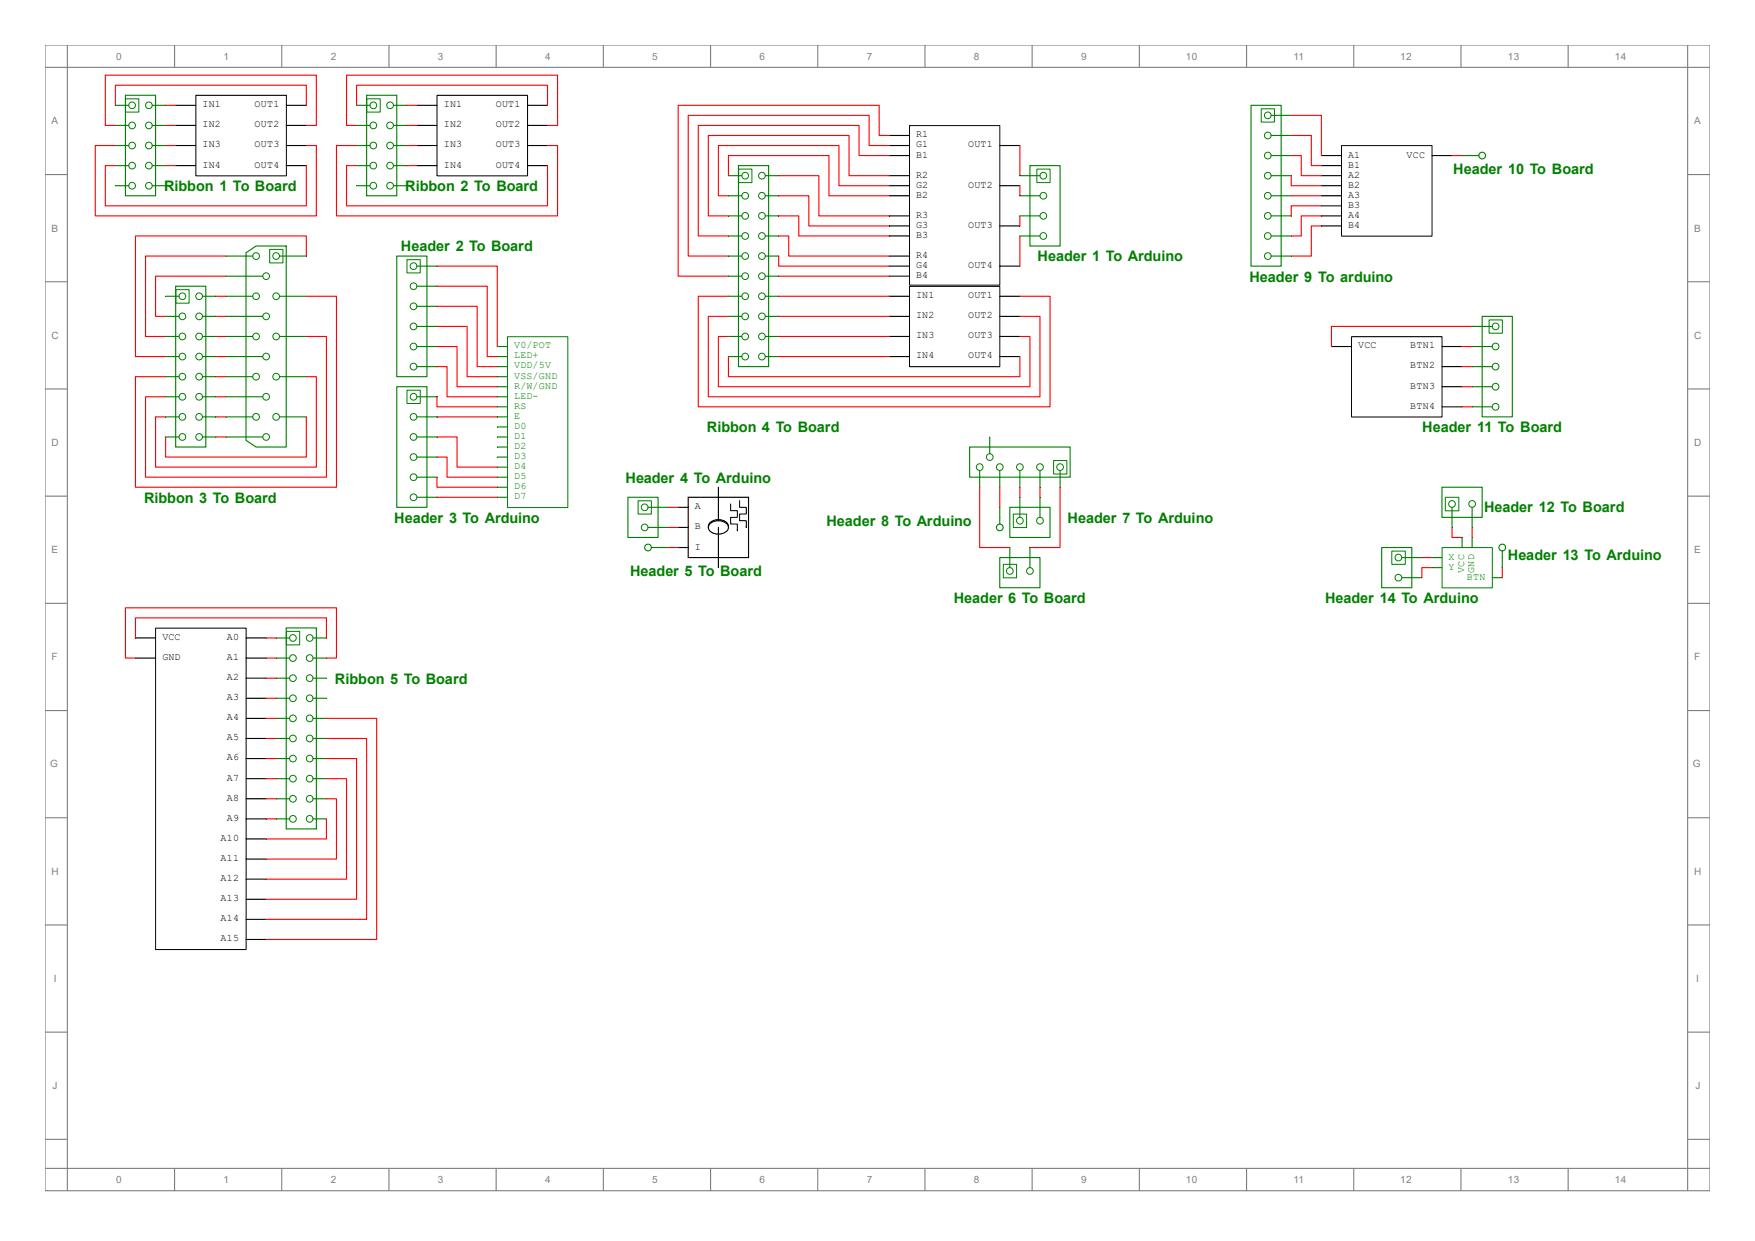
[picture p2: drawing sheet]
<svg xmlns="http://www.w3.org/2000/svg" width="297mm" height="210mm" viewBox="0 0 297 210" stroke-linecap="round" stroke-linejoin="round" font-family="sans-serif">
<g fill="none" stroke="#808080" stroke-width=".19">
<path d="M7.6 7.6h281.8v193.9h-281.8zM7.6 11.4h281.8M11.4 7.6v193.9M29.5 7.6v3.8M47.7 7.6v3.8M65.8 7.6v3.8M84 7.6v3.8M102.1 7.6v3.8M120.3 7.6v3.8M138.4 7.6v3.8M156.5 7.6v3.8M174.7 7.6v3.8"/>
<path d="M192.8 7.6v3.8M211 7.6v3.8M229.1 7.6v3.8M247.2 7.6v3.8M265.4 7.6v3.8M285.6 7.6v193.9M7.6 29.5h3.8M285.6 29.5h3.8M7.6 47.7h3.8M285.6 47.7h3.8M7.6 65.8h3.8M285.6 65.8h3.8"/>
<path d="M7.6 84h3.8M285.6 84h3.8M7.6 102.1h3.8M285.6 102.1h3.8M7.6 120.2h3.8M7.6 138.4h3.8M285.6 120.2h3.8M285.6 138.4h3.8M7.6 156.5h3.8M285.6 156.5h3.8M7.6 174.7h3.8M285.6 174.7h3.8"/>
<path d="M7.6 192.8h3.8M7.6 197.7h281.8M29.5 197.7v3.8M47.7 197.7v3.8M65.8 197.7v3.8M84 197.7v3.8M102.1 197.7v3.8M120.3 197.7v3.8M138.4 197.7v3.8M156.5 197.7v3.8M174.7 197.7v3.8M192.8 197.7v3.8"/>
<path d="M211 197.7v3.8M229.1 197.7v3.8M247.2 197.7v3.8M265.4 197.7v3.8M285.6 192.8h3.8"/>
</g>
<path d="M228.7 57h15.4v13.6h-15.4zM26.3 106.3h15.4v54.4h-15.4z" fill="none" stroke="#000" stroke-width=".17"/>
<g fill="none" stroke="#000" stroke-width=".19">
<path d="M225.3 58.6h3.4M244 58.6h3.4M244 62h3.4M244 65.4h3.4M244 68.8h3.4M22.9 108h3.4M22.9 111.4h3.4M41.6 108h3.4M41.6 111.4h3.4M41.6 114.8h3.4M41.6 118.2h3.4M41.6 135.2h3.4"/>
<path d="M41.6 138.6h3.4M41.6 121.6h3.4M41.6 125h3.4M41.6 128.4h3.4M41.6 131.8h3.4M41.6 148.8h3.4M41.6 152.2h3.4M41.6 155.6h3.4M41.6 159h3.4M41.6 142h3.4M41.6 145.4h3.4"/>
</g>
<path d="M244.1 92.7h8.5v6.8h-8.5z" fill="none" stroke="#008000" stroke-width=".17"/>
<path d="M247.4 91v1.7" fill="none" stroke="#008000" stroke-width=".19"/>
<path d="M249.1 91v1.7" fill="none" stroke="#008000" stroke-width=".19"/>
<path d="M242.3 94.4h1.7" fill="none" stroke="#008000" stroke-width=".19"/>
<path d="M242.3 96.1h1.7" fill="none" stroke="#008000" stroke-width=".19"/>
<path d="M252.5 97.8h1.7" fill="none" stroke="#008000" stroke-width=".19"/>
<g fill="none" stroke="#000" stroke-width=".19">
<path d="M29.7 17.8h3.4M48.4 17.8h3.4M70.6 17.8h3.4M89.3 17.8h3.4M29.7 21.2h3.4M29.7 24.6h3.4M29.7 28h3.4M48.4 21.2h3.4M48.4 24.6h3.4M48.4 28h3.4M70.6 21.2h3.4M70.6 24.6h3.4"/>
<path d="M70.6 28h3.4M89.3 21.2h3.4M89.3 24.6h3.4M89.3 28h3.4M150.5 24.6h3.4M150.5 22.9h3.4M150.5 29.7h3.4M150.5 36.5h3.4M150.5 31.4h3.4M150.5 38.2h3.4M150.5 26.3h3.4M150.5 33.1h3.4"/>
<path d="M150.5 39.9h3.4M169.2 24.6h3.4M169.2 31.4h3.4M169.2 38.2h3.4M150.5 50.1h3.4M150.5 53.5h3.4M150.5 56.9h3.4M150.5 43.3h3.4M150.5 45h3.4M150.5 46.7h3.4M169.2 50.1h3.4M169.2 53.5h3.4"/>
<path d="M169.2 56.9h3.4M169.2 45h3.4M150.5 60.3h3.4M169.2 60.3h3.4M114.8 85.9h1.7M114.8 89.3h1.7M114.8 92.7h1.7M116.5 84.2h10.2v10.2h-10.2zM119.9 89.1a1.71 1.71 0 0 1 2.2-1.1 1.29 1.29 0 0 1 1.2 1.1M120.2 88.6a2.15 2.15 0 0 1 3 .3 1.08 1.08 0 0 1-1.1 1.4 1.7 1.7 0 0 1-2.2-1zM121.6 82.5v5.6M121.6 89.3v6.8"/>
</g>
<path d="M33.1 16.1h15.4v13.7h-15.4zM74 16.1h15.3v13.7h-15.3zM153.9 21.3h15.3v27h-15.3zM153.9 48.5h15.3v13.6h-15.3zM123.7 85.3v1.1h1.1v1.2h-1.1v1.1h1.1v1.1v-.2M125.2 84.7v1.2h1.1v1.1h-1.1v1.1h1.1v1.2v-.2" fill="none" stroke="#000" stroke-width=".17"/>
<path d="M85.9 57h10.2v28.9h-10.2z" fill="none" stroke="#008000" stroke-width=".17"/>
<path d="M84.2 63.7h1.7" fill="none" stroke="#008000" stroke-width=".19"/>
<path d="M84.2 62h1.7" fill="none" stroke="#008000" stroke-width=".19"/>
<path d="M84.2 58.6h1.7" fill="none" stroke="#008000" stroke-width=".19"/>
<path d="M84.2 68.8h1.7" fill="none" stroke="#008000" stroke-width=".19"/>
<path d="M84.2 65.4h1.7" fill="none" stroke="#008000" stroke-width=".19"/>
<path d="M84.2 70.5h1.7" fill="none" stroke="#008000" stroke-width=".19"/>
<path d="M84.2 72.2h1.7" fill="none" stroke="#008000" stroke-width=".19"/>
<path d="M84.2 73.9h1.7" fill="none" stroke="#008000" stroke-width=".19"/>
<path d="M84.2 75.6h1.7" fill="none" stroke="#008000" stroke-width=".19"/>
<path d="M84.2 77.4h1.7" fill="none" stroke="#008000" stroke-width=".19"/>
<path d="M84.2 79.1h1.7" fill="none" stroke="#008000" stroke-width=".19"/>
<path d="M84.2 80.8h1.7" fill="none" stroke="#008000" stroke-width=".19"/>
<path d="M84.2 82.5h1.7" fill="none" stroke="#008000" stroke-width=".19"/>
<path d="M84.2 84.2h1.7" fill="none" stroke="#008000" stroke-width=".19"/>
<path d="M84.2 60.3h1.7" fill="none" stroke="#008000" stroke-width=".19"/>
<path d="M84.2 67.1h1.7M164.1 75.6h17v5.2h-17zM165.8 79.6v1.2M167.5 75.6v1.2M169.2 79.6v1.2M172.6 79.6v1.2M176 79.6v1.2M179.4 79.6v1.2" fill="none" stroke="#008000" stroke-width=".19"/>
<path d="M227 24.6h15.4v15.4h-15.4z" fill="none" stroke="#000" stroke-width=".17"/>
<path d="M223.6 26.3h3.4M223.6 28h3.4M223.6 29.7h3.4M223.6 31.4h3.4M223.6 33.1h3.4M223.6 34.8h3.4M223.6 36.5h3.4M223.6 38.2h3.4M242.3 26.3h3.4" fill="none" stroke="#000" stroke-width=".19"/>
<g fill="none" stroke="#008000" stroke-width=".17">
<path d="M178.3 77.9h2.3v2.3h-2.3z"/>
<circle cx="165.8" cy="79.1" r=".57"/>
<circle cx="167.5" cy="77.3" r=".57"/>
<circle cx="169.2" cy="79.1" r=".57"/>
<circle cx="172.6" cy="79.1" r=".57"/>
<circle cx="176" cy="79.1" r=".57"/>
<circle cx="179.4" cy="79.1" r=".57"/>
</g>
<path d="M179.4 80.8v1.7" fill="none" stroke="#008000" stroke-width=".19"/>
<path d="M176 80.8v1.7" fill="none" stroke="#008000" stroke-width=".19"/>
<path d="M172.6 80.8v1.7" fill="none" stroke="#008000" stroke-width=".19"/>
<path d="M165.8 80.8v1.7" fill="none" stroke="#008000" stroke-width=".19"/>
<path d="M169.2 80.8v1.7" fill="none" stroke="#008000" stroke-width=".19"/>
<g fill="none" stroke="#008000" stroke-width=".19">
<path d="M41.6 42.8l1.7-1.2h5.1v34h-5.1l-1.7-1.1zM41.6 43.3h1.2M41.6 46.7h2.9M41.6 50.1h1.2M41.6 53.5h2.9M41.6 56.9h1.2M47.3 43.3h1.1M47.3 50.1h1.1M47.3 56.9h1.1M41.6 60.3h2.9M41.6 63.7h1.2M41.6 67.1h2.9"/>
<path d="M41.6 70.5h1.2M41.6 73.9h2.9M47.3 63.7h1.1M47.3 70.5h1.1M167.5 73.9v1.7"/>
</g>
<g fill="none" stroke="#008000" stroke-width=".17">
<path d="M45.6 42.2h2.3v2.3h-2.3z"/>
<circle cx="43.3" cy="43.3" r=".57"/>
<circle cx="43.3" cy="50.1" r=".57"/>
<circle cx="43.3" cy="56.9" r=".57"/>
<circle cx="45" cy="46.7" r=".57"/>
<circle cx="45" cy="53.5" r=".57"/>
<circle cx="46.7" cy="43.3" r=".57"/>
<circle cx="46.7" cy="50.1" r=".57"/>
<circle cx="46.7" cy="56.9" r=".57"/>
<circle cx="43.3" cy="70.5" r=".57"/>
<circle cx="43.3" cy="63.7" r=".57"/>
<circle cx="45" cy="60.3" r=".57"/>
<circle cx="45" cy="73.9" r=".57"/>
<circle cx="45" cy="67.1" r=".57"/>
<circle cx="46.7" cy="70.5" r=".57"/>
<circle cx="46.7" cy="63.7" r=".57"/>
</g>
<path d="M48.4 56.9h3.4" fill="none" stroke="#008000" stroke-width=".19"/>
<path d="M48.4 63.7h3.4" fill="none" stroke="#008000" stroke-width=".19"/>
<path d="M48.4 70.5h3.4" fill="none" stroke="#008000" stroke-width=".19"/>
<path d="M38.2 50.1h3.4" fill="none" stroke="#008000" stroke-width=".19"/>
<path d="M38.2 56.9h3.4" fill="none" stroke="#008000" stroke-width=".19"/>
<path d="M38.2 63.7h3.4" fill="none" stroke="#008000" stroke-width=".19"/>
<path d="M38.2 70.5h3.4" fill="none" stroke="#008000" stroke-width=".19"/>
<path d="M48.4 50.1h3.4" fill="none" stroke="#008000" stroke-width=".19"/>
<path d="M48.4 43.3h3.4" fill="none" stroke="#008000" stroke-width=".19"/>
<path d="M38.2 46.7h3.4" fill="none" stroke="#008000" stroke-width=".19"/>
<path d="M38.2 53.5h3.4" fill="none" stroke="#008000" stroke-width=".19"/>
<path d="M38.2 60.3h3.4" fill="none" stroke="#008000" stroke-width=".19"/>
<path d="M38.2 43.3h3.4" fill="none" stroke="#008000" stroke-width=".19"/>
<path d="M38.2 73.9h3.4" fill="none" stroke="#008000" stroke-width=".19"/>
<g fill="none" stroke="#008000" stroke-width=".19">
<path d="M38.2 67.1h3.4M48.4 106.3h5.1v34h-5.1zM48.4 118.2h.6M48.4 114.8h.6M48.4 111.4h.6M48.4 108h.6M53 118.2h.5M53 114.8h.5M53 111.4h.5M53 108h.5M48.4 138.6h.6M48.4 135.2h.6"/>
<path d="M48.4 128.4h.6M48.4 125h.6M48.4 121.6h.6M48.4 131.8h.6M53 138.6h.5M53 135.2h.5M53 128.4h.5M53 125h.5M53 121.6h.5M53 131.8h.5"/>
</g>
<g fill="none" stroke="#008000" stroke-width=".17">
<path d="M48.5 106.8h2.2v2.3h-2.2z"/>
<circle cx="49.6" cy="118.2" r=".57"/>
<circle cx="49.6" cy="111.4" r=".57"/>
<circle cx="49.6" cy="108" r=".57"/>
<circle cx="49.6" cy="114.8" r=".57"/>
<circle cx="52.4" cy="108" r=".57"/>
<circle cx="52.4" cy="111.4" r=".57"/>
<circle cx="52.4" cy="114.8" r=".57"/>
<circle cx="52.4" cy="118.2" r=".57"/>
<circle cx="49.6" cy="128.4" r=".57"/>
<circle cx="49.6" cy="121.6" r=".57"/>
<circle cx="49.6" cy="131.8" r=".57"/>
<circle cx="49.6" cy="138.6" r=".57"/>
<circle cx="49.6" cy="135.2" r=".57"/>
<circle cx="49.6" cy="125" r=".57"/>
<circle cx="52.4" cy="125" r=".57"/>
<circle cx="52.4" cy="128.4" r=".57"/>
<circle cx="52.4" cy="131.8" r=".57"/>
<circle cx="52.4" cy="135.2" r=".57"/>
<circle cx="52.4" cy="121.6" r=".57"/>
<circle cx="52.4" cy="138.6" r=".57"/>
</g>
<path d="M46.7 111.4h1.7" fill="none" stroke="#008000" stroke-width=".19"/>
<path d="M53.5 111.4h1.7" fill="none" stroke="#008000" stroke-width=".19"/>
<path d="M46.7 114.8h1.7" fill="none" stroke="#008000" stroke-width=".19"/>
<path d="M53.5 121.6h1.7" fill="none" stroke="#008000" stroke-width=".19"/>
<path d="M46.7 118.2h1.7" fill="none" stroke="#008000" stroke-width=".19"/>
<path d="M53.5 118.2h1.7" fill="none" stroke="#008000" stroke-width=".19"/>
<path d="M46.7 121.6h1.7" fill="none" stroke="#008000" stroke-width=".19"/>
<path d="M53.5 108h1.7" fill="none" stroke="#008000" stroke-width=".19"/>
<path d="M46.7 108h1.7" fill="none" stroke="#008000" stroke-width=".19"/>
<path d="M53.5 114.8h1.7" fill="none" stroke="#008000" stroke-width=".19"/>
<path d="M46.7 128.4h1.7" fill="none" stroke="#008000" stroke-width=".19"/>
<path d="M53.5 128.4h1.7" fill="none" stroke="#008000" stroke-width=".19"/>
<path d="M46.7 131.8h1.7" fill="none" stroke="#008000" stroke-width=".19"/>
<path d="M53.5 138.6h1.7" fill="none" stroke="#008000" stroke-width=".19"/>
<path d="M46.7 135.2h1.7" fill="none" stroke="#008000" stroke-width=".19"/>
<path d="M53.5 135.2h1.7" fill="none" stroke="#008000" stroke-width=".19"/>
<path d="M46.7 138.6h1.7" fill="none" stroke="#008000" stroke-width=".19"/>
<path d="M53.5 125h1.7" fill="none" stroke="#008000" stroke-width=".19"/>
<path d="M46.7 125h1.7" fill="none" stroke="#008000" stroke-width=".19"/>
<path d="M233.8 92.7h5.1v6.8h-5.1zM237.2 94.4h1.7M237.2 97.8h1.7M53.5 131.8h1.7" fill="none" stroke="#008000" stroke-width=".19"/>
<g fill="none" stroke="#f00" stroke-width=".19">
<path d="M22.9 108v-3.4h32.3v3.4M22.9 111.4h-1.7v-8.5h35.7v8.5h-1.7M45 108h1.7M45 111.4h1.7M45 114.8h1.7M45 118.2h1.7M45 121.6h1.7M45 125h1.7M45 128.4h1.7M45 131.8h1.7M45 135.2h1.7M45 138.6h1.7"/>
<path d="M55.2 138.6v3.4h-10.2M55.2 135.2h1.7v10.2h-11.9M55.2 131.8h3.4v17h-13.6M55.2 128.4h5.1v23.8h-15.3M55.2 125h6.8v30.6h-17M55.2 121.6h8.5v37.4h-18.7"/>
</g>
<g fill="none" stroke="#008000" stroke-width=".17">
<path d="M235.5 93.3h2.3v2.2h-2.3z"/>
<circle cx="236.7" cy="97.8" r=".57"/>
<circle cx="236.7" cy="94.4" r=".57"/>
</g>
<path d="M238.9 94.4h1.7" fill="none" stroke="#008000" stroke-width=".19"/>
<path d="M238.9 97.8h1.7M244 82.5h6.8v5.1h-6.8zM245.7 85.9v1.7M249.1 85.9v1.7" fill="none" stroke="#008000" stroke-width=".19"/>
<g fill="none" stroke="#008000" stroke-width=".17">
<path d="M244.6 84.2h2.3v2.2h-2.3z"/>
<circle cx="245.7" cy="85.3" r=".57"/>
<circle cx="249.1" cy="85.3" r=".57"/>
</g>
<path d="M245.7 87.6v1.7" fill="none" stroke="#008000" stroke-width=".19"/>
<g fill="none" stroke="#008000" stroke-width=".19">
<path d="M249.1 87.6v1.7M254.2 93.2v1.2"/>
<circle cx="254.2" cy="92.7" r=".57"/>
</g>
<path d="M169.2 94.4h6.8v5.1h-6.8zM170.9 94.4v1.7M174.3 94.4v1.7M254.2 94.4v1.7" fill="none" stroke="#008000" stroke-width=".19"/>
<path d="M240.6 94.4h1.7M242.3 96.1h-1.7v1.7M254.2 96.1v1.7" fill="none" stroke="#f00" stroke-width=".19"/>
<g fill="none" stroke="#008000" stroke-width=".17">
<path d="M169.8 95.5h2.2v2.3h-2.2z"/>
<circle cx="170.9" cy="96.6" r=".57"/>
<circle cx="174.3" cy="96.6" r=".57"/>
</g>
<path d="M170.9 92.7v1.7" fill="none" stroke="#008000" stroke-width=".19"/>
<g fill="none" stroke="#008000" stroke-width=".19">
<path d="M29.7 48.4h5.1v27.2h-5.1zM29.7 56.9h.6M29.7 53.5h.6M29.7 50.1h.6M34.3 56.9h.5M34.3 53.5h.5M34.3 50.1h.5M29.7 70.5h.6M29.7 67.1h.6M29.7 63.7h.6M29.7 60.3h.6M29.7 73.9h.6"/>
<path d="M34.3 70.5h.5M34.3 67.1h.5M34.3 63.7h.5M34.3 60.3h.5M34.3 73.9h.5M174.3 92.7v1.7"/>
</g>
<path d="M165.8 82.5v10.2h5.1M179.4 82.5v10.2h-5.1" fill="none" stroke="#f00" stroke-width=".19"/>
<g fill="none" stroke="#008000" stroke-width=".17">
<path d="M29.8 49h2.2v2.3h-2.2z"/>
<circle cx="30.9" cy="50.1" r=".57"/>
<circle cx="30.9" cy="53.5" r=".57"/>
<circle cx="30.9" cy="56.9" r=".57"/>
<circle cx="33.7" cy="53.5" r=".57"/>
<circle cx="33.7" cy="56.9" r=".57"/>
<circle cx="33.7" cy="50.1" r=".57"/>
<circle cx="30.9" cy="70.5" r=".57"/>
<circle cx="30.9" cy="60.3" r=".57"/>
<circle cx="30.9" cy="63.7" r=".57"/>
<circle cx="30.9" cy="73.9" r=".57"/>
<circle cx="30.9" cy="67.1" r=".57"/>
<circle cx="33.7" cy="60.3" r=".57"/>
<circle cx="33.7" cy="70.5" r=".57"/>
<circle cx="33.7" cy="73.9" r=".57"/>
<circle cx="33.7" cy="63.7" r=".57"/>
<circle cx="33.7" cy="67.1" r=".57"/>
</g>
<path d="M28 53.5h1.7" fill="none" stroke="#008000" stroke-width=".19"/>
<path d="M34.8 53.5h1.7" fill="none" stroke="#008000" stroke-width=".19"/>
<path d="M28 56.9h1.7" fill="none" stroke="#008000" stroke-width=".19"/>
<path d="M34.8 63.7h1.7" fill="none" stroke="#008000" stroke-width=".19"/>
<path d="M28 60.3h1.7" fill="none" stroke="#008000" stroke-width=".19"/>
<path d="M34.8 60.3h1.7" fill="none" stroke="#008000" stroke-width=".19"/>
<path d="M28 63.7h1.7" fill="none" stroke="#008000" stroke-width=".19"/>
<path d="M34.8 50.1h1.7" fill="none" stroke="#008000" stroke-width=".19"/>
<path d="M28 50.1h1.7" fill="none" stroke="#008000" stroke-width=".19"/>
<path d="M34.8 56.9h1.7" fill="none" stroke="#008000" stroke-width=".19"/>
<path d="M28 70.5h1.7" fill="none" stroke="#008000" stroke-width=".19"/>
<path d="M34.8 70.5h1.7" fill="none" stroke="#008000" stroke-width=".19"/>
<path d="M28 73.9h1.7" fill="none" stroke="#008000" stroke-width=".19"/>
<path d="M34.8 67.1h1.7" fill="none" stroke="#008000" stroke-width=".19"/>
<path d="M28 67.1h1.7" fill="none" stroke="#008000" stroke-width=".19"/>
<path d="M34.8 73.9h1.7M106.3 84.2h5.1v6.8h-5.1zM109.7 85.9h1.7M109.7 89.3h1.7" fill="none" stroke="#008000" stroke-width=".19"/>
<g fill="none" stroke="#f00" stroke-width=".19">
<path d="M36.5 56.9h1.7M36.5 53.5h1.7M36.5 50.1h1.7M38.2 46.7h-11.9v6.8h1.7M38.2 43.3h-13.6v13.6h3.4M51.8 56.9h3.4v23.9h-30.6v-13.7h3.4M51.8 43.3v-3.4h-28.9v20.4h5.1M51.8 50.1h5.1v32.4h-34v-18.8h5.1M36.5 73.9h1.7M36.5 70.5h1.7M36.5 67.1h1.7M36.5 63.7h1.7"/>
<path d="M36.5 60.3h1.7M51.8 70.5v6.9h-23.8v-3.5M51.8 63.7h1.7v15.4h-27.2v-8.6h1.7"/>
</g>
<g fill="none" stroke="#008000" stroke-width=".17">
<path d="M108 84.8h2.2v2.2h-2.2z"/>
<circle cx="109.1" cy="85.9" r=".57"/>
<circle cx="109.1" cy="89.3" r=".57"/>
</g>
<path d="M111.4 85.9h1.7" fill="none" stroke="#008000" stroke-width=".19"/>
<g fill="none" stroke="#008000" stroke-width=".19">
<path d="M110.2 92.7h1.2M111.4 89.3h1.7"/>
<circle cx="109.7" cy="92.7" r=".57"/>
</g>
<path d="M113.1 85.9h1.7M113.1 89.3h1.7" fill="none" stroke="#f00" stroke-width=".19"/>
<g fill="none" stroke="#008000" stroke-width=".19">
<path d="M249.1 26.3h1.2M111.4 92.7h1.7"/>
<circle cx="250.8" cy="26.3" r=".57"/>
</g>
<path d="M113.1 92.7h1.7" fill="none" stroke="#f00" stroke-width=".19"/>
<path d="M211.7 17.8h5.1v27.2h-5.1zM215.1 19.5h1.7M215.1 26.3h1.7M215.1 22.9h1.7M215.1 29.7h1.7M215.1 33.1h1.7M215.1 36.5h1.7M215.1 39.9h1.7M247.4 26.3h1.7M215.1 43.3h1.7" fill="none" stroke="#008000" stroke-width=".19"/>
<path d="M245.7 26.3h1.7" fill="none" stroke="#f00" stroke-width=".19"/>
<g fill="none" stroke="#008000" stroke-width=".17">
<path d="M213.4 18.4h2.3v2.3h-2.3z"/>
<circle cx="214.6" cy="19.5" r=".57"/>
<circle cx="214.6" cy="36.5" r=".57"/>
<circle cx="214.6" cy="26.3" r=".57"/>
<circle cx="214.6" cy="29.7" r=".57"/>
<circle cx="214.6" cy="33.1" r=".57"/>
<circle cx="214.6" cy="39.9" r=".57"/>
<circle cx="214.6" cy="22.9" r=".57"/>
<circle cx="214.6" cy="43.3" r=".57"/>
</g>
<path d="M216.8 19.5h1.7" fill="none" stroke="#008000" stroke-width=".19"/>
<path d="M216.8 22.9h1.7" fill="none" stroke="#008000" stroke-width=".19"/>
<path d="M216.8 43.3h1.7" fill="none" stroke="#008000" stroke-width=".19"/>
<path d="M216.8 26.3h1.7" fill="none" stroke="#008000" stroke-width=".19"/>
<path d="M216.8 39.9h1.7" fill="none" stroke="#008000" stroke-width=".19"/>
<path d="M216.8 29.7h1.7" fill="none" stroke="#008000" stroke-width=".19"/>
<path d="M216.8 33.1h1.7" fill="none" stroke="#008000" stroke-width=".19"/>
<path d="M216.8 36.5h1.7M67.1 65.4h5.2v20.5h-5.2zM70.6 67.1h1.7M70.6 70.5h1.7M70.6 73.9h1.7M70.6 77.4h1.7M70.6 80.8h1.7M70.6 84.2h1.7" fill="none" stroke="#008000" stroke-width=".19"/>
<path d="M218.5 19.5h5.1v6.8M218.5 29.7v1.7h5.1M218.5 26.3h1.7v3.4h3.4M218.5 22.9h3.4v5.1h1.7M218.5 33.1h5.1M223.6 38.2h-1.7v5.1h-3.4M223.6 36.5h-3.4v3.4h-1.7M223.6 34.8h-5.1v1.7" fill="none" stroke="#f00" stroke-width=".19"/>
<g fill="none" stroke="#008000" stroke-width=".17">
<path d="M68.9 66h2.2v2.3h-2.2z"/>
<circle cx="70" cy="73.9" r=".57"/>
<circle cx="70" cy="70.5" r=".57"/>
<circle cx="70" cy="67.1" r=".57"/>
<circle cx="70" cy="77.3" r=".57"/>
<circle cx="70" cy="80.8" r=".57"/>
<circle cx="70" cy="84.2" r=".57"/>
</g>
<path d="M72.3 67.1h1.7" fill="none" stroke="#008000" stroke-width=".19"/>
<path d="M72.3 70.5h1.7" fill="none" stroke="#008000" stroke-width=".19"/>
<path d="M72.3 73.9h1.7" fill="none" stroke="#008000" stroke-width=".19"/>
<path d="M72.3 77.4h1.7" fill="none" stroke="#008000" stroke-width=".19"/>
<path d="M72.3 80.8h1.7" fill="none" stroke="#008000" stroke-width=".19"/>
<path d="M67.1 43.3h5.2v20.4h-5.2zM70.6 45h1.7M70.6 48.4h1.7M70.6 51.8h1.7M70.6 55.2h1.7M70.6 58.6h1.7M70.6 62h1.7M72.3 84.2h1.7" fill="none" stroke="#008000" stroke-width=".19"/>
<path d="M74 77.4h1.7v3.4h8.5M74 73.9h3.4v5.2h6.8M74 67.1v1.7h10.2M74 70.5h10.2M74 80.8v1.7h10.2M74 84.2h10.2" fill="none" stroke="#f00" stroke-width=".19"/>
<g fill="none" stroke="#008000" stroke-width=".17">
<path d="M68.9 43.9h2.2v2.3h-2.2z"/>
<circle cx="70" cy="45" r=".57"/>
<circle cx="70" cy="48.4" r=".57"/>
<circle cx="70" cy="58.6" r=".57"/>
<circle cx="70" cy="55.2" r=".57"/>
<circle cx="70" cy="51.8" r=".57"/>
<circle cx="70" cy="62" r=".57"/>
</g>
<path d="M72.3 45h1.7" fill="none" stroke="#008000" stroke-width=".19"/>
<path d="M72.3 48.4h1.7" fill="none" stroke="#008000" stroke-width=".19"/>
<path d="M72.3 51.8h1.7" fill="none" stroke="#008000" stroke-width=".19"/>
<path d="M72.3 55.2h1.7" fill="none" stroke="#008000" stroke-width=".19"/>
<path d="M72.3 58.6h1.7" fill="none" stroke="#008000" stroke-width=".19"/>
<path d="M250.8 53.5h5.1v17h-5.1zM250.8 55.2h1.7M250.8 58.6h1.7M72.3 62h1.7M250.8 62h1.7M250.8 65.4h1.7M250.8 68.8h1.7" fill="none" stroke="#008000" stroke-width=".19"/>
<path d="M74 58.6h3.4v6.8h6.8M74 55.2h5.1v8.5h5.1M74 51.8h6.8v10.2h3.4M74 48.4h8.5v11.9h1.7M74 45h10.2v13.6M74 62h1.7v5.1h8.5" fill="none" stroke="#f00" stroke-width=".19"/>
<g fill="none" stroke="#008000" stroke-width=".17">
<path d="M252 54.1h2.3v2.3h-2.3z"/>
<circle cx="253.1" cy="55.2" r=".57"/>
<circle cx="253.1" cy="58.6" r=".57"/>
<circle cx="253.1" cy="62" r=".57"/>
<circle cx="253.1" cy="68.8" r=".57"/>
<circle cx="253.1" cy="65.4" r=".57"/>
</g>
<path d="M249.1 55.2h1.7" fill="none" stroke="#008000" stroke-width=".19"/>
<path d="M249.1 58.6h1.7" fill="none" stroke="#008000" stroke-width=".19"/>
<path d="M249.1 62h1.7" fill="none" stroke="#008000" stroke-width=".19"/>
<path d="M249.1 65.4h1.7" fill="none" stroke="#008000" stroke-width=".19"/>
<path d="M21.2 16.1h5.1v17h-5.1zM21.2 17.8h.6M25.8 17.8h.5M21.2 31.4h.6M21.2 28h.6M21.2 24.6h.6M21.2 21.2h.6M25.8 31.4h.5M25.8 28h.5M25.8 24.6h.5M25.8 21.2h.5M249.1 68.8h1.7" fill="none" stroke="#008000" stroke-width=".19"/>
<path d="M247.4 58.6h1.7M249.1 55.2h-23.8v3.4M247.4 68.8h1.7M247.4 65.4h1.7M247.4 62h1.7" fill="none" stroke="#f00" stroke-width=".19"/>
<g fill="none" stroke="#008000" stroke-width=".17">
<path d="M21.3 16.7h2.2v2.3h-2.2z"/>
<circle cx="22.4" cy="17.8" r=".57"/>
<circle cx="25.2" cy="17.8" r=".57"/>
<circle cx="22.4" cy="28" r=".57"/>
<circle cx="22.4" cy="21.2" r=".57"/>
<circle cx="22.4" cy="31.4" r=".57"/>
<circle cx="22.4" cy="24.6" r=".57"/>
<circle cx="25.2" cy="21.2" r=".57"/>
<circle cx="25.2" cy="24.6" r=".57"/>
<circle cx="25.2" cy="28" r=".57"/>
<circle cx="25.2" cy="31.4" r=".57"/>
</g>
<path d="M19.5 21.2h1.7" fill="none" stroke="#008000" stroke-width=".19"/>
<path d="M26.3 21.2h1.7" fill="none" stroke="#008000" stroke-width=".19"/>
<path d="M19.5 24.6h1.7" fill="none" stroke="#008000" stroke-width=".19"/>
<path d="M26.3 31.4h1.7" fill="none" stroke="#008000" stroke-width=".19"/>
<path d="M19.5 28h1.7" fill="none" stroke="#008000" stroke-width=".19"/>
<path d="M26.3 28h1.7" fill="none" stroke="#008000" stroke-width=".19"/>
<path d="M19.5 31.4h1.7" fill="none" stroke="#008000" stroke-width=".19"/>
<path d="M26.3 17.8h1.7" fill="none" stroke="#008000" stroke-width=".19"/>
<path d="M19.5 17.8h1.7" fill="none" stroke="#008000" stroke-width=".19"/>
<path d="M62 16.1h5.1v17h-5.1zM62 17.8h.6M66.6 17.8h.5M26.3 24.6h1.7M62 24.6h.6M62 31.4h.6M62 28h.6M62 21.2h.6M66.6 24.6h.5M66.6 31.4h.5M66.6 28h.5M66.6 21.2h.5" fill="none" stroke="#008000" stroke-width=".19"/>
<g fill="none" stroke="#008000" stroke-width=".17">
<path d="M62.1 16.7h2.2v2.3h-2.2z"/>
<circle cx="63.2" cy="17.8" r=".57"/>
<circle cx="66" cy="17.8" r=".57"/>
<circle cx="63.2" cy="21.2" r=".57"/>
<circle cx="63.2" cy="28" r=".57"/>
<circle cx="63.2" cy="31.4" r=".57"/>
<circle cx="63.2" cy="24.6" r=".57"/>
<circle cx="66" cy="31.4" r=".57"/>
<circle cx="66" cy="21.2" r=".57"/>
<circle cx="66" cy="28" r=".57"/>
<circle cx="66" cy="24.6" r=".57"/>
</g>
<path d="M60.3 21.2h1.7" fill="none" stroke="#008000" stroke-width=".19"/>
<path d="M67.1 21.2h1.7" fill="none" stroke="#008000" stroke-width=".19"/>
<path d="M60.3 24.6h1.7" fill="none" stroke="#008000" stroke-width=".19"/>
<path d="M67.1 31.4h1.7" fill="none" stroke="#008000" stroke-width=".19"/>
<path d="M60.3 28h1.7" fill="none" stroke="#008000" stroke-width=".19"/>
<path d="M67.1 28h1.7" fill="none" stroke="#008000" stroke-width=".19"/>
<path d="M60.3 31.4h1.7" fill="none" stroke="#008000" stroke-width=".19"/>
<path d="M67.1 17.8h1.7" fill="none" stroke="#008000" stroke-width=".19"/>
<path d="M60.3 17.8h1.7" fill="none" stroke="#008000" stroke-width=".19"/>
<path d="M67.1 24.6h1.7M174.3 28h5.1v13.6h-5.1zM174.3 29.7h1.7M174.3 33.1h1.7M174.3 36.5h1.7M174.3 39.9h1.7" fill="none" stroke="#008000" stroke-width=".19"/>
<g fill="none" stroke="#f00" stroke-width=".19">
<path d="M19.5 17.8v-3.4h32.3v3.4M28 17.8h1.7M60.3 17.8v-3.4h32.4v3.4M68.8 17.8h1.8M19.5 21.2h-1.7v-8.5h35.7v8.5h-1.7M19.5 28h-1.7v6.8h34v-6.8M19.5 24.6h-3.4v11.9h37.4v-11.9h-1.7M28 21.2h1.7M28 24.6h1.7M28 28h1.7M60.3 21.2h-1.7v-8.5h35.8v8.5h-1.7M60.3 28h-1.7v6.8h34.1v-6.8"/>
<path d="M60.3 24.6h-3.4v11.9h37.5v-11.9h-1.7M68.8 21.2h1.8M68.8 24.6h1.8M68.8 28h1.8"/>
</g>
<g fill="none" stroke="#008000" stroke-width=".17">
<path d="M175.5 28.6h2.2v2.3h-2.2z"/>
<circle cx="176.6" cy="36.5" r=".57"/>
<circle cx="176.6" cy="39.9" r=".57"/>
<circle cx="176.6" cy="33.1" r=".57"/>
<circle cx="176.6" cy="29.7" r=".57"/>
</g>
<path d="M172.6 29.7h1.7" fill="none" stroke="#008000" stroke-width=".19"/>
<path d="M172.6 33.1h1.7" fill="none" stroke="#008000" stroke-width=".19"/>
<path d="M172.6 36.5h1.7" fill="none" stroke="#008000" stroke-width=".19"/>
<g fill="none" stroke="#008000" stroke-width=".19">
<path d="M125 28h5.1v34h-5.1zM125 39.9h.5M125 36.5h.5M125 33.1h.5M125 29.7h.5M129.5 39.9h.6M129.5 36.5h.6M129.5 33.1h.6M129.5 29.7h.6M172.6 39.9h1.7M125 56.9h.5M125 50.1h.5"/>
<path d="M125 46.7h.5M125 43.3h.5M125 53.5h.5M129.5 56.9h.6M129.5 50.1h.6M129.5 46.7h.6M129.5 43.3h.6M129.5 53.5h.6M125 60.3h.5M129.5 60.3h.6"/>
</g>
<path d="M172.6 24.6v5.1M172.6 31.4v1.7M172.6 36.5v1.7M172.6 39.9v5.1" fill="none" stroke="#f00" stroke-width=".19"/>
<g fill="none" stroke="#008000" stroke-width=".17">
<path d="M125 28.6h2.3v2.3h-2.3z"/>
<circle cx="126.1" cy="36.5" r=".57"/>
<circle cx="126.1" cy="29.7" r=".57"/>
<circle cx="126.1" cy="33.1" r=".57"/>
<circle cx="126.1" cy="39.9" r=".57"/>
<circle cx="128.9" cy="36.5" r=".57"/>
<circle cx="128.9" cy="39.9" r=".57"/>
<circle cx="128.9" cy="33.1" r=".57"/>
<circle cx="128.9" cy="29.7" r=".57"/>
<circle cx="126.1" cy="46.7" r=".57"/>
<circle cx="126.1" cy="43.3" r=".57"/>
<circle cx="126.1" cy="53.5" r=".57"/>
<circle cx="126.1" cy="50.1" r=".57"/>
<circle cx="126.1" cy="56.9" r=".57"/>
<circle cx="128.9" cy="53.5" r=".57"/>
<circle cx="128.9" cy="43.3" r=".57"/>
<circle cx="128.9" cy="56.9" r=".57"/>
<circle cx="128.9" cy="50.1" r=".57"/>
<circle cx="128.9" cy="46.7" r=".57"/>
<circle cx="126.1" cy="60.3" r=".57"/>
<circle cx="128.9" cy="60.3" r=".57"/>
</g>
<path d="M123.3 33.1h1.7" fill="none" stroke="#008000" stroke-width=".19"/>
<path d="M130.1 33.1h1.7" fill="none" stroke="#008000" stroke-width=".19"/>
<path d="M123.3 36.5h1.7" fill="none" stroke="#008000" stroke-width=".19"/>
<path d="M130.1 43.3h1.7" fill="none" stroke="#008000" stroke-width=".19"/>
<path d="M123.3 39.9h1.7" fill="none" stroke="#008000" stroke-width=".19"/>
<path d="M130.1 39.9h1.7" fill="none" stroke="#008000" stroke-width=".19"/>
<path d="M123.3 43.3h1.7" fill="none" stroke="#008000" stroke-width=".19"/>
<path d="M130.1 29.7h1.7" fill="none" stroke="#008000" stroke-width=".19"/>
<path d="M123.3 29.7h1.7" fill="none" stroke="#008000" stroke-width=".19"/>
<path d="M130.1 36.5h1.7" fill="none" stroke="#008000" stroke-width=".19"/>
<path d="M123.3 50.1h1.7" fill="none" stroke="#008000" stroke-width=".19"/>
<path d="M130.1 50.1h1.7" fill="none" stroke="#008000" stroke-width=".19"/>
<path d="M123.3 53.5h1.7" fill="none" stroke="#008000" stroke-width=".19"/>
<path d="M130.1 60.3h1.7" fill="none" stroke="#008000" stroke-width=".19"/>
<path d="M123.3 56.9h1.7" fill="none" stroke="#008000" stroke-width=".19"/>
<path d="M130.1 56.9h1.7" fill="none" stroke="#008000" stroke-width=".19"/>
<path d="M123.3 60.3h1.7" fill="none" stroke="#008000" stroke-width=".19"/>
<path d="M130.1 46.7h1.7" fill="none" stroke="#008000" stroke-width=".19"/>
<path d="M123.3 46.7h1.7" fill="none" stroke="#008000" stroke-width=".19"/>
<path d="M130.1 53.5h1.7M170.9 85.9h6.8v5.1h-6.8zM172.6 85.9v1.7M176 85.9v1.7" fill="none" stroke="#008000" stroke-width=".19"/>
<g fill="none" stroke="#f00" stroke-width=".19">
<path d="M123.3 29.7v-3.4h17v6.8h10.2M131.8 39.9h1.7v3.4h17M131.8 36.5h3.4v3.4h15.3M131.8 33.1h5.1v5.1h13.6M131.8 29.7h6.8v6.8h11.9M150.5 31.4h-8.5v-6.8h-20.4v8.5h1.7M150.5 29.7h-6.8v-6.8h-23.8v13.6h3.4M150.5 26.3h-5.1v-5.1h-27.2v18.7h5.1M150.5 24.6h-3.4v-5.1h-30.6v23.8h6.8M150.5 22.9h-1.7v-5.1h-34v28.9h8.5M123.3 56.9h-1.7v8.5h52.7v-8.5h-1.7M123.3 53.5h-3.4v13.6h56.1v-13.6h-3.4"/>
<path d="M123.3 50.1h-5.1v18.7h59.5v-18.7h-5.1M131.8 43.3v1.7h18.7M131.8 56.9h18.7M131.8 53.5h18.7M131.8 50.1h18.7M131.8 46.7h18.7M123.3 60.3v3.4h49.3v-3.4M131.8 60.3h18.7"/>
</g>
<g fill="none" stroke="#008000" stroke-width=".17">
<path d="M171.5 87h2.2v2.3h-2.2z"/>
<circle cx="172.6" cy="88.1" r=".57"/>
<circle cx="176" cy="88.1" r=".57"/>
</g>
<path d="M172.6 84.2v1.7" fill="none" stroke="#008000" stroke-width=".19"/>
<g fill="none" stroke="#008000" stroke-width=".19">
<path d="M169.2 87.6v1.1M176 84.2v1.7"/>
<circle cx="169.2" cy="89.3" r=".57"/>
</g>
<path d="M169.2 85.9v1.7" fill="none" stroke="#008000" stroke-width=".19"/>
<path d="M169.2 82.5v3.4M172.6 82.5v1.7M176 82.5v1.7M245.7 89.3v1.7h1.7M249.1 89.3v1.7" fill="none" stroke="#f00" stroke-width=".19"/>
<g font-size="2.5" fill="#008000">
<text x="246" y="29.5">Header 10 To Board</text>
<text x="27.8" y="32.3">Ribbon 1 To Board</text>
<text x="68.6" y="32.3">Ribbon 2 To Board</text>
<text x="67.9" y="42.5">Header 2 To Board</text>
<text x="175.6" y="44.2">Header 1 To Arduino</text>
<text x="211.5" y="47.7">Header 9 To arduino</text>
<text x="119.6" y="73.2">Ribbon 4 To Board</text>
<text x="240.7" y="73.2">Header 11 To Board</text>
<text x="105.9" y="81.7">Header 4 To Arduino</text>
<text x="24.4" y="85.1">Ribbon 3 To Board</text>
<text x="66.7" y="88.5">Header 3 To Arduino</text>
<text x="139.9" y="89">Header 8 To Arduino</text>
<text x="180.7" y="88.5">Header 7 To Arduino</text>
<text x="251.2" y="86.6">Header 12 To Board</text>
<text x="255.2" y="94.7">Header 13 To Arduino</text>
<text x="106.6" y="97.5">Header 5 To Board</text>
<text x="161.4" y="102.1">Header 6 To Board</text>
<text x="224.2" y="102.1">Header 14 To Arduino</text>
<text x="56.7" y="115.7">Ribbon 5 To Board</text>
</g>
<g font-size="1.7" fill="#808080">
<text x="19.7" y="10.1">0</text>
<text x="37.8" y="10.1">1</text>
<text x="56" y="10.1">2</text>
<text x="74.1" y="10.1">3</text>
<text x="92.3" y="10.1">4</text>
<text x="110.4" y="10.1">5</text>
<text x="128.5" y="10.1">6</text>
<text x="146.7" y="10.1">7</text>
<text x="164.8" y="10.1">8</text>
<text x="183" y="10.1">9</text>
<text x="200.7" y="10.1">10</text>
<text x="218.9" y="10.1">11</text>
<text x="237" y="10.1">12</text>
<text x="255.2" y="10.1">13</text>
<text x="273.3" y="10.1">14</text>
<text x="8.7" y="21">A</text>
<text x="286.7" y="21">A</text>
<text x="8.7" y="39.2">B</text>
<text x="286.7" y="39.2">B</text>
<text x="8.7" y="57.3">C</text>
<text x="286.7" y="57.3">C</text>
<text x="8.7" y="75.5">D</text>
<text x="286.7" y="75.5">D</text>
<text x="8.7" y="93.6">E</text>
<text x="286.7" y="93.6">E</text>
<text x="8.7" y="111.8">F</text>
<text x="286.7" y="111.8">F</text>
<text x="8.5" y="129.9">G</text>
<text x="286.5" y="129.9">G</text>
<text x="8.7" y="148">H</text>
<text x="286.7" y="148">H</text>
<text x="9.1" y="166.2">I</text>
<text x="287.1" y="166.2">I</text>
<text x="8.9" y="184.3">J</text>
<text x="286.9" y="184.3">J</text>
<text x="19.7" y="200.2">0</text>
<text x="37.8" y="200.2">1</text>
<text x="56" y="200.2">2</text>
<text x="74.1" y="200.2">3</text>
<text x="92.3" y="200.2">4</text>
<text x="110.4" y="200.2">5</text>
<text x="128.5" y="200.2">6</text>
<text x="146.7" y="200.2">7</text>
<text x="164.8" y="200.2">8</text>
<text x="183" y="200.2">9</text>
<text x="200.7" y="200.2">10</text>
<text x="218.9" y="200.2">11</text>
<text x="237" y="200.2">12</text>
<text x="255.2" y="200.2">13</text>
<text x="273.3" y="200.2">14</text>
</g>
<g font-size="1.7">
<text x="34.2" y="18.2">IN1</text>
<text x="34.2" y="21.5">IN2</text>
<text x="43.1" y="18.2">OUT1</text>
<text x="43.1" y="21.5">OUT2</text>
<text x="75.1" y="18.2">IN1</text>
<text x="75.1" y="21.5">IN2</text>
<text x="83.9" y="18.2">OUT1</text>
<text x="83.9" y="21.5">OUT2</text>
<text x="155" y="23.2">R1</text>
<text x="34.2" y="24.9">IN3</text>
<text x="34.2" y="28.4">IN4</text>
<text x="43.1" y="24.9">OUT3</text>
<text x="43.1" y="28.4">OUT4</text>
<text x="75.1" y="24.9">IN3</text>
<text x="75.1" y="28.4">IN4</text>
<text x="83.9" y="24.9">OUT3</text>
<text x="83.9" y="28.4">OUT4</text>
<text x="155" y="24.9">G1</text>
<text x="155" y="26.7">B1</text>
<text x="163.9" y="24.9">OUT1</text>
<text x="228.2" y="26.7">A1</text>
<text x="228.2" y="28.4">B1</text>
<text x="238" y="26.7">VCC</text>
<text x="155" y="30.1">R2</text>
<text x="155" y="31.8">G2</text>
<text x="155" y="33.4">B2</text>
<text x="163.9" y="31.8">OUT2</text>
<text x="228.2" y="30.1">A2</text>
<text x="228.2" y="31.8">B2</text>
<text x="228.2" y="33.4">A3</text>
<text x="228.2" y="35.2">B3</text>
<text x="155" y="36.9">R3</text>
<text x="155" y="38.6">G3</text>
<text x="155" y="40.3">B3</text>
<text x="163.9" y="38.6">OUT3</text>
<text x="228.2" y="36.9">A4</text>
<text x="228.2" y="38.6">B4</text>
<text x="155" y="43.6">R4</text>
<text x="155" y="45.4">G4</text>
<text x="155" y="47.1">B4</text>
<text x="163.9" y="45.4">OUT4</text>
<text x="155" y="50.5">IN1</text>
<text x="155" y="53.8">IN2</text>
<text x="163.9" y="50.5">OUT1</text>
<text x="163.9" y="53.8">OUT2</text>
<text x="155" y="57.3">IN3</text>
<text x="163.9" y="57.3">OUT3</text>
<text x="229.9" y="59">VCC</text>
<text x="238.7" y="59">BTN1</text>
<text x="155" y="60.7">IN4</text>
<text x="163.9" y="60.7">OUT4</text>
<text x="238.7" y="62.4">BTN2</text>
<text x="238.7" y="65.8">BTN3</text>
<text x="238.7" y="69.2">BTN4</text>
<text x="117.6" y="86.2">A</text>
<text x="117.6" y="89.6">B</text>
<text x="117.6" y="93">I</text>
<text x="27.5" y="108.3">VCC</text>
<text x="27.5" y="111.7">GND</text>
<text x="38.4" y="108.3">A0</text>
<text x="38.4" y="111.7">A1</text>
<text x="38.4" y="115.1">A2</text>
<text x="38.4" y="118.5">A3</text>
<text x="38.4" y="121.9">A4</text>
<text x="38.4" y="125.3">A5</text>
<text x="38.4" y="128.7">A6</text>
<text x="38.4" y="135.5">A8</text>
<text x="38.4" y="132.1">A7</text>
<text x="37.3" y="142.3">A10</text>
<text x="38.4" y="138.9">A9</text>
<text x="37.3" y="149.1">A12</text>
<text x="37.3" y="145.7">A11</text>
<text x="37.3" y="152.5">A13</text>
<text x="37.3" y="155.9">A14</text>
<text x="37.3" y="159.3">A15</text>
</g>
<g font-size="1.7" fill="#008000">
<text x="87" y="59">V0/POT</text>
<text x="87" y="64.1">VSS/GND</text>
<text x="87" y="62.4">VDD/5V</text>
<text x="87" y="65.8">R/W/GND</text>
<text x="87" y="60.7">LED+</text>
<text x="87" y="69.2">RS</text>
<text x="87" y="70.9">E</text>
<text x="87" y="67.5">LED-</text>
<text x="87" y="72.6">D0</text>
<text x="87" y="74.3">D1</text>
<text x="87" y="76">D2</text>
<text x="87" y="77.7">D3</text>
<text x="87" y="79.4">D4</text>
<text x="87" y="81.1">D5</text>
<text x="87" y="82.8">D6</text>
<text x="87" y="84.5">D7</text>
<text x="245.2" y="94.7">X</text>
<text x="245.2" y="96.4">Y</text>
<text x="247.8" y="96.9" transform="rotate(-90 247.8 96.9)">VCC</text>
<text x="248.2" y="98.1">BTN</text>
<text x="249.5" y="96.9" transform="rotate(-90 249.5 96.9)">GND</text>
</g>
</svg>
